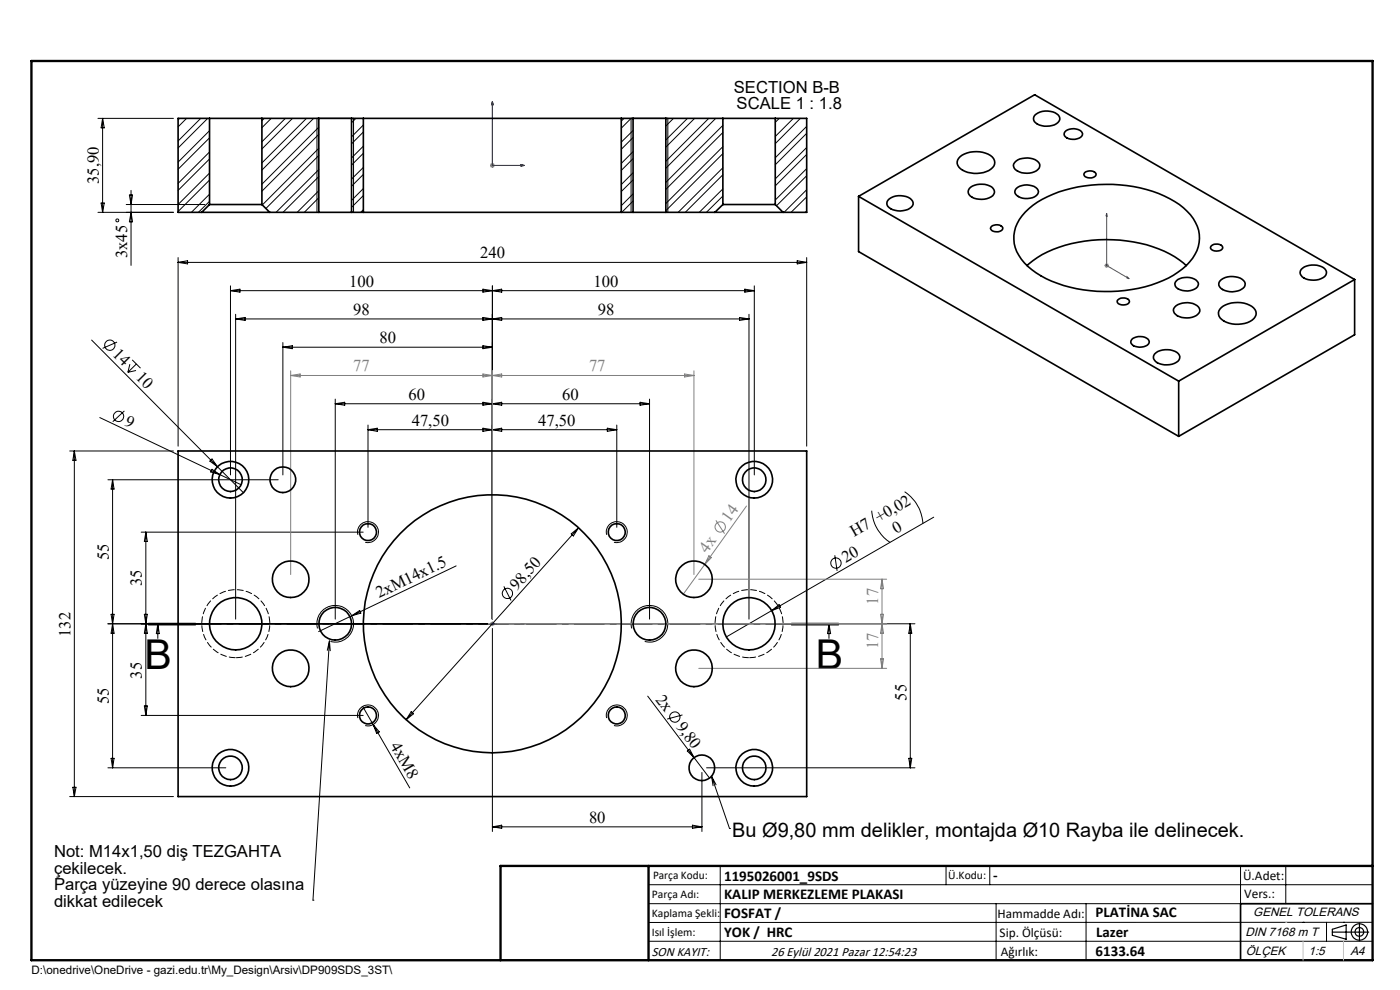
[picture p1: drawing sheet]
<svg xmlns="http://www.w3.org/2000/svg" width="297mm" height="210mm" viewBox="0 0 297 210" stroke-linecap="round" stroke-linejoin="round" font-family="sans-serif">
<g fill="none" stroke="#000" stroke-width=".21">
<path d="M20.8 25.1h16M21.8 25.1v19.9M21.8 25.1l.3 2h-.7zM67.2 25.1v19.9M75 25.1v19.9M133.9 25.1v19.9M141.7 25.1v19.9M20.8 45h16M21.4 43.1h.7l-.3 1.9zM26.8 43.4h16.7M27.4 41.4h.7l-.3 2zM27.8 40.4v15.9"/>
<path d="M27.8 45l.3 2.1h-.7zM37.8 54.6v40M37.8 55.7h133.3M37.8 55.7l2-.4v.7zM169.1 55.3l2 .4-2 .3zM171.1 54.6v40M19.4 72.1l26.7 26.9M24.8 72.6l-3 1.3M27.6 77.2l-.5 1.8M28 76.3l1.8 1.8M28.9 78.6l-1.8 .4M28.9 77.2l-1.8 1.8"/>
<path d="M48.9 60.6v40.1M48.9 61.7h111.1M48.9 61.7l2-.4v.7zM50 66.7v64.6M50 67.7h108.9M50 67.7l2-.4v.7zM60 72.7v28M60 73.7h44.5M60 73.7l2-.4v.7zM102.4 61.3l4 .7v-.7l-4 .7zM102.4 67.3l4 .7v-.7l-4 .7zM102.4 73.3l2.1 .4-2.1 .3z"/>
<path d="M104.5 60.6v70.7M156.9 67.3l2 .4-2 .3zM158 61.3l2 .4-2 .3zM158.9 66.7v64.6M160 60.6v40.1M14.8 95.7h22M15.8 95.7v73.3M15.8 95.7l.3 1.9h-.6zM21.2 88.6l25.4 12.1M26.4 87.2l-2.5 2.3M44.5 97.8l.5-.4 1.1 1.6zM45 99.5l1.6 1.2-1.9-.6z"/>
<path d="M46.1 99l5.5 5.5M71.1 84.7v46.6M71.1 85.6h66.7M71.1 85.6l2-.3v.7zM78.1 90.2v21.7M78.1 91.1h52.7M78.1 91.1l1.9-.3v.7zM102.4 90.8l2.1 .3-2.1 .4zM102.4 85.3l4 .7v-.7l-4 .7zM104.5 91.1l1.9-.3v.7zM128.8 90.8l2 .3-2 .4zM130.8 90.2v21.7"/>
<path d="M135.8 85.3l2 .3-2 .4zM137.8 84.7v46.6M22.9 101.8h36.1M23.9 101.8v61.1M23.9 101.8l.3 1.9h-.6zM30 112.9h47M30.9 112.9v38.9M30.9 112.9l.4 2h-.7zM46.6 100.7l4.6 2.1M75.9 113.4a2.23 2.23 0 0 1 2-2.7 2.23 2.23 0 0 1 2.4 2.4 2.23 2.23 0 0 1-2.8 1.9M121.2 113.2l1.5-1.2-1.1 1.7zM122.7 112l-36.6 40.7"/>
<path d="M128.7 113.4a2.23 2.23 0 0 1 2-2.7 2.23 2.23 0 0 1 2.4 2.4 2.23 2.23 0 0 1-2.9 1.9M177.1 117.8l.5 3.3M184.9 108.3a8.8 8.8 0 0 0 3.9 6.8M191.9 104.3a8.8 8.8 0 0 1 3.9 6.7M198.1 109.7l-34.4 19.8M22.9 132.3h80.5M23.6 130.3h.6l-.6 4h.6zM30.6 130.3l.7 4h-.7l.7-4zM31.5 132.4h10M31.5 132.6h10M31.5 132.2h10M33.5 132.4v3"/>
<path d="M33.5 132.4l.3 2h-.6zM67.3 133.3a3.9 3.9 0 0 1 3.5-4.9 3.9 3.9 0 0 1 4.2 4.2 3.9 3.9 0 0 1-4.9 3.5M69.9 136l-3.5 55M69.9 136l.2 2M69.9 136l-.5 2M74.6 130.6l1.7-1.1 .3 .6zM96.8 120l-29.2 14M104.5 133.3v43.1M105.4 132.3h88.7M106.9 124.4l1.5 3M134 133.3a3.9 3.9 0 0 1 3.4-4.9 3.9 3.9 0 0 1 4.3 4.2 3.9 3.9 0 0 1-4.9 3.5M163.7 129.5l-9.6 5.6"/>
<path d="M163.7 129.5l1.6-1.2 .3 .5zM167.9 132.2h10zM167.9 132.4h10M167.9 132.6h10M175.9 132.4l.3 2h-.7zM175.9 132.4v3M193.1 132.3l.3 2h-.6zM193.1 132.3v30.6M30 151.8h47M30.6 149.7h.7l-.4 2.1zM75.9 152.3a2.21 2.21 0 0 1 2-2.7 2.21 2.21 0 0 1 2.4 2.4 2.21 2.21 0 0 1-2.8 1.9M76.9 149.9l10 17.2"/>
<path d="M79.2 153.7l1.3 1.5-.6 .4zM87.2 150.9l.5 .5-1.6 1.3zM128.7 152.3a2.21 2.21 0 0 1 2-2.7 2.21 2.21 0 0 1 2.3 2.4 2.21 2.21 0 0 1-2.8 1.9M137.4 147.7l9.8 13M144.8 151.7l-3.3 .8M145.8 159.3l.5-.4 .9 1.8zM14.8 169h22M15.5 167h.6l-.3 2zM22.9 162.9h25M23.6 160.9h.6l-.3 2zM104.5 175.4l1.9-.4v.7zM104.5 175.4h44.4"/>
<path d="M146.9 175l2 .4-2 .3zM147.2 160.7l3.3 4.4M148.9 163.9v12.5M149.9 162.9h44.2M151 164.7l3.8 11M151 164.7l.9 1.8M151 164.7l.3 2M154.8 175.7h.1M192.8 160.9h.6l-.3 2zM66.4 191h.1M137.6 187.7h153.6M137.6 191.7h153.6"/>
<path d="M137.6 199.7h153.6M152.8 183.7v20M200.7 183.7v4M210 183.7v4M211.3 191.7v12M230.4 191.7v12M263.2 183.7v20M272.8 183.7v8M276.4 195.6h.1M281.4 195.6v4.1M285 195.6h.1M291.2 195.6l-153.6 .1"/>
<circle cx="24.9" cy="46.8" r=".31"/>
<circle cx="23.3" cy="73.2" r="1.09"/>
<circle cx="25.2" cy="88.3" r="1.09"/>
<circle cx="177.3" cy="119.4" r="1.1"/>
<circle cx="107.6" cy="125.9" r="1.1"/>
<circle cx="143.2" cy="152.1" r="1.09"/>
</g>
<g fill="none" stroke="#808080" stroke-width=".21">
<path d="M104 35.1h1M104.1 34.7l.7 .7M104.5 34.6v1M104.8 34.7l-.7 .7M234.3 56.3h1M234.4 56l.7 .7M234.8 55.8v1M235.1 56l-.7 .7M61.7 78.7v43.2M61.7 79.6h85.5M61.7 79.6l2-.3v.7zM102.4 79.3l4 .7v-.7l-4 .7z"/>
<path d="M104.5 78.7v52.6M145.2 79.3l2 .3-2 .4zM147.2 78.7v43.2M149.5 119.7l-4.5 6.3M150.4 117.9l.5 .4-1.4 1.4zM151.9 110.4l1.8 2.8M158.4 107.3l-8.9 12.4M104 132.3h1M104.1 132l.7 .7M104.5 131.8v1M104.8 132l-.7 .7M105.4 132.3h82.7"/>
<path d="M148.2 122.9h39.9M186.8 130.3l.6 4h-.6l.6-4zM186.8 139.8h.6l-.3 2zM187.1 122.9v18.9M187.1 122.9l.3 2h-.6zM148.2 141.8h39.9"/>
<circle cx="152.8" cy="111.8" r="1.09"/>
</g>
<g fill="none" stroke="#000" stroke-width=".25">
<path d="M67.2 25.1h7.8M133.9 25.1h7.8M282.6 197.7h7.8M282.6 197.1l3-.9v3l-3-.8zM288.4 195.8v3.8M106.2 203.7h185"/>
<circle cx="288.4" cy="197.7" r="1.74"/>
<circle cx="288.4" cy="197.7" r=".93"/>
</g>
<path d="M104.5 21.5l.1 .7h-.3zM104.5 21.5v13.6h6.7M110.5 34.9l.7 .2-.7 .1zM234.8 45.3l.1 .6-.3-.1zM234.8 45.3v11l4.7 2.8M239.1 58.7l.4 .4-.4-.1zM104.3 132.3h.3zM104.5 132.3h.1M104.5 132.3h6.7M111.2 132.3h-.7h.7" fill="none" stroke="#00f" stroke-width=".21"/>
<path d="M31.5 132.4h146.4" fill="none" stroke="#000" stroke-width=".21" stroke-dasharray="6.3 1.3 1.3 1.3" stroke-dashoffset="1.1"/>
<path d="M291.2 191.7h-28v12" fill="none" stroke="#000" stroke-width=".35"/>
<path d="M6.7 12.9h284.5v190.8h-284.5zM137.6 183.7v20M291.2 183.7h-185v20" fill="none" stroke="#000" stroke-width=".5"/>
<path d="M276.4 199.7v4M285 199.7v4" fill="none" stroke="#c0c0c0" stroke-width=".21"/>
<path d="M272.8 195.6h.1" fill="none" stroke="#c0c0c0" stroke-width=".25"/>
<g fill="#00f">
<path d="M110.5 132.3h.7zM104.3 132.3h.3z"/>
<path d="M110.5 34.9l.7 .2-.7 .1zM104.5 21.5l.1 .7h-.3zM110.5 34.9l.7 .2-.7 .1zM104.5 21.5l.1 .7h-.3zM239.1 58.7l.4 .4-.4-.1zM234.8 45.3l.1 .6-.3-.1z"/>
</g>
<g fill="none" stroke="#000" stroke-width=".35">
<path d="M44.5 25.1h11.1M44.5 25.1h-6.7v19.9h5M44.5 25.1v18.3M55.6 25.1h12M55.6 25.1v18.3M67.6 25.1h7M67.6 25.1v19.9M74.6 25.1v19.9M74.6 25.1h2.5M77.1 25.1h54.7M77.1 25.1v19.9M131.8 25.1v19.9"/>
<path d="M131.8 25.1h2.5M134.3 25.1h7M134.3 25.1v19.9M141.3 25.1v19.9M141.3 25.1h12.1M153.4 25.1h11.1M153.4 25.1v18.3M164.5 25.1h6.6v19.9h-5M164.5 25.1v18.3M203.7 33.2a5.8 5.8 0 0 1 6.8 .1 1.73 1.73 0 0 1-.7 2.9 5.8 5.8 0 0 1-6.4-.7 1.51 1.51 0 0 1 .3-2.3zM205.6 40a3.9 3.9 0 0 1 5-.1 1.22 1.22 0 0 1 .3 1.3 1.22 1.22 0 0 1-1.1 .8 4 4 0 0 1-4.2-.7 1.06 1.06 0 0 1 0-1.3zM215.3 34.5a3.7 3.7 0 0 1 5.2 .2 1.33 1.33 0 0 1-1 1.7 4 4 0 0 1-4.3-.7 .94 .94 0 0 1 .1-1.2z"/>
<path d="M215.6 40a3.4 3.4 0 0 1 4.6 .3 1.31 1.31 0 0 1-1.2 1.6 3.1 3.1 0 0 1-3.7-1l.1-.7zM219.5 24.5a3.8 3.8 0 0 1 5.2 .2 1.36 1.36 0 0 1-1 1.8 4 4 0 0 1-4.3-.7 1.11 1.11 0 0 1 .1-1.3zM225.9 28a2.59 2.59 0 0 1 3.7 .1 1.04 1.04 0 0 1-1.1 1.3 2.14 2.14 0 0 1-2.8-.9zM230.1 36.6a1.73 1.73 0 0 1 2.4 .3 1.35 1.35 0 0 1-2 .7 .59 .59 0 0 1-.4-1zM42.8 45h14.4M44.5 43.4h11.1M44.5 43.4l-1.7 1.6M55.6 43.4l1.6 1.6M57.2 45h10.4M67.6 45h7M74.6 45h2.5M77.1 45h54.7"/>
<path d="M131.8 45h2.5M134.3 45h7M141.3 45h10.4M151.7 45h14.4M153.4 43.4h11.1M153.4 43.4l-1.7 1.6M164.5 43.4l1.6 1.6M182.1 41.7l67.9 39.1M182.1 41.7l37.4-21.6 67.9 39.2M182.1 41.7v11.7l67.9 39.2M188.4 42.5a3.7 3.7 0 0 1 5.2 .2 1.33 1.33 0 0 1-1 1.7 4 4 0 0 1-4.3-.7 1.06 1.06 0 0 1 .1-1.2zM210.3 48a1.73 1.73 0 0 1 2.4 .3 1.18 1.18 0 0 1-1.7 .8 .69 .69 0 0 1-.7-.3 .69 .69 0 0 1 0-.8z"/>
<path d="M217.5 45a21.6 21.6 0 0 1 12.7-5.6 29 29 0 0 1 20 4 9.1 9.1 0 0 1 4.3 7.2 9 9 0 0 1-4.6 7.1 27.7 27.7 0 0 1-17.2 4.1 24.7 24.7 0 0 1-14.6-5.3 7.5 7.5 0 0 1-2.3-9.1l.5-.8zM217.9 56.3a23.4 23.4 0 0 1 13.7-5.3 28.6 28.6 0 0 1 18.6 4.1l1.4 1.2M249.6 59.6a3.4 3.4 0 0 1 4.6 .3 1.32 1.32 0 0 1-1.2 1.6 3.4 3.4 0 0 1-3.6-.7 .91 .91 0 0 1 .2-1.2zM257 52.1a1.68 1.68 0 0 1 2.4 .3 1.32 1.32 0 0 1-2.1 .7 .57 .57 0 0 1-.5-.4 .57 .57 0 0 1 .2-.6zM258.8 59.6a3.8 3.8 0 0 1 5.3 .2 1.33 1.33 0 0 1-1.1 1.8 4 4 0 0 1-4.2-.7 .99 .99 0 0 1 0-1.3zM276 57.1a4 4 0 0 1 5.1 0 1.25 1.25 0 0 1-.9 2 4 4 0 0 1-4.2-.7 .99 .99 0 0 1 0-1.3zM287.4 59.3l-37.4 21.5M287.4 59.3v11.7l-37.4 21.6M237 63.7a1.71 1.71 0 0 1 2.6 .1 1.32 1.32 0 0 1-2.1 .7 .64 .64 0 0 1-.5-.8zM240.3 71.8a2.78 2.78 0 0 1 3.4 .4 1.06 1.06 0 0 1-1.1 1.3 2.19 2.19 0 0 1-2.7-.9zM244.9 75.1a4 4 0 0 1 5.1-.1 1.25 1.25 0 0 1-.8 2.1 3.8 3.8 0 0 1-4.3-.7 .99 .99 0 0 1 0-1.3zM249.2 65.1a3.7 3.7 0 0 1 5.2 .3 1.32 1.32 0 0 1-1 1.7 3.5 3.5 0 0 1-4.4-1v-.6z"/>
<path d="M259.1 65.2a5.8 5.8 0 0 1 6.8 .1 1.69 1.69 0 0 1-.7 2.9 5.8 5.8 0 0 1-6.3-.7 1.51 1.51 0 0 1 .2-2.3zM37.8 95.7h133.3v73.3h-133.3zM250 80.8v11.8"/>
<circle cx="48.9" cy="101.8" r="3.9"/>
<circle cx="48.9" cy="101.8" r="2.5"/>
<circle cx="60" cy="101.8" r="2.73"/>
<circle cx="78.1" cy="112.9" r="1.8"/>
<circle cx="130.8" cy="112.9" r="1.8"/>
<circle cx="160" cy="101.8" r="2.5"/>
<circle cx="160" cy="101.7" r="3.9"/>
<circle cx="50" cy="132.3" r="5.6"/>
<circle cx="61.7" cy="122.9" r="3.9"/>
<circle cx="71.1" cy="132.3" r="3.5"/>
<circle cx="104.4" cy="132.3" r="27.4"/>
<circle cx="137.8" cy="132.3" r="3.5"/>
<circle cx="147.2" cy="122.9" r="3.9"/>
<circle cx="158.9" cy="132.3" r="5.6"/>
<circle cx="61.7" cy="141.8" r="3.9"/>
<circle cx="78.1" cy="151.8" r="1.81"/>
<circle cx="130.8" cy="151.8" r="1.81"/>
<circle cx="147.2" cy="141.8" r="3.9"/>
<circle cx="48.9" cy="162.9" r="3.9"/>
<circle cx="48.9" cy="162.9" r="2.5"/>
<circle cx="148.9" cy="162.9" r="2.72"/>
<circle cx="160" cy="162.9" r="2.5"/>
<circle cx="160" cy="162.9" r="3.9"/>
</g>
<path d="M50 139.5a7.2 7.2 0 0 0 6.4-10.5 7.2 7.2 0 0 0-12.3-.9 7.2 7.2 0 0 0 4.9 11.3l1 .1M158.9 139.5a7.2 7.2 0 0 0 6.4-10.5 7.2 7.2 0 0 0-12.3-.9 7.2 7.2 0 0 0 4.9 11.3l1 .1" fill="none" stroke="#000" stroke-width=".21" stroke-dasharray="1.3 .6" stroke-dashoffset="-.1"/>
<g fill="none" stroke="#000" stroke-width=".21">
<path d="M38.1 25.1l-.3 .3M39.6 25.1l-1.8 1.8M42.6 25.1l-4.8 4.8M44.1 25.1l-6.3 6.3M44.4 36.7l-6.6 6.7M44.4 38.2l-6.6 6.7M44.4 27.7l-6.6 6.7M44.4 32.2l-6.6 6.7M44.4 29.2l-6.6 6.7M44.4 33.7l-6.6 6.7M56.1 25.1l-.5 .5M57.5 25.1l-1.9 2"/>
<path d="M60.5 25.1l-4.9 5M62.1 25.1l-6.5 6.5M65 25.1l-9.4 9.5M66.5 25.1l-10.9 11M67.6 27l-12 12.1M67.6 31.5l-12 12M67.6 36l-9 9M67.6 28.5l-12 12.1M67.6 33l-11.2 11.2M67.6 37.5l-7.6 7.5M75.5 25.1l-.9 .9M77.1 26.5l-2.5 2.5"/>
<path d="M77.1 31l-2.5 2.5M77.1 28l-2.5 2.5M77.1 35.5l-2.5 2.5M77.1 40l-2.5 2.5M77.1 32.5l-2.5 2.5M77.1 37l-2.5 2.5M132.4 25.1l-.6 .6M133.9 25.1l-2.1 2.1M134.3 27.7l-2.5 2.5M134.3 32.2l-2.5 2.5M134.3 36.6l-2.5 2.5M134.3 29.2l-2.5 2.5"/>
<path d="M134.3 33.6l-2.5 2.6M134.3 38.2l-2.5 2.4M141.4 25.1l-.1 .1M142.9 25.1l-1.6 1.6M145.8 25.1l-4.5 4.6M147.4 25.1l-6.1 6.1M150.4 25.1l-9.1 9.1M151.8 25.1l-10.5 10.6M153.4 26.6l-12.1 12.1M153.4 31.1l-12.1 12.1M153.4 35.6l-9.5 9.4M153.4 28.1l-12.1 12.1"/>
<path d="M153.4 32.6l-12.1 12.1M153.4 37.1l-8 7.9M165.3 25.1l-.8 .9M168.3 25.1l-3.8 3.9M169.8 25.1l-5.3 5.4M171.1 26.8l-6.6 6.7M171.1 31.3l-6.6 6.7M171.1 35.8l-6.6 6.6M171.1 28.3l-6.6 6.7M171.1 32.8l-6.6 6.6M171.1 37.3l-6.4 6.4M44.4 41.2l-3.8 3.8"/>
<path d="M44.4 42.7l-2.3 2.3M67.6 40.5l-4.6 4.5M67.6 44.9l-.1 .1M67.6 41.9l-3 3.1M77.1 44.5l-.6 .5M77.1 41.5l-2.5 2.5M134.3 41.1l-2.5 2.5M134.3 42.6l-2.4 2.4M153.4 40.1l-5.1 4.9M153.4 41.6l-3.5 3.4M171.1 40.2l-4.8 4.8M171.1 44.8l-.3 .2"/>
<path d="M171.1 41.8l-3.3 3.2"/>
</g>
<g font-size="8.7">
<text x="30.7" y="141.8">B</text>
<text x="173.1" y="141.8">B</text>
</g>
<text font-size="4.2" x="155.3" y="177.5">Bu Ø9,80 mm delikler, montajda Ø10 Rayba ile delinecek.</text>
<g font-size="3.5">
<text x="155.7" y="19.6">SECTION B-B</text>
<text x="156.3" y="23.2">SCALE 1 : 1.8</text>
<text x="21" y="39" transform="rotate(-90 21 39)">35,90</text>
<text x="27" y="54.7" transform="rotate(-90 27 54.7)">3x45</text>
<text x="101.9" y="54.8">240</text>
<text x="74.1" y="60.8">100</text>
<text x="125.9" y="60.8">100</text>
<text x="75" y="66.8">98</text>
<text x="126.8" y="66.8">98</text>
<text x="23.7" y="75.2" transform="rotate(45 23.7 75.2)">14</text>
<text x="80.5" y="72.8">80</text>
<text x="28.7" y="80.2" transform="rotate(45 28.7 80.2)">10</text>
<text x="86.6" y="84.8">60</text>
<text x="119.3" y="84.8">60</text>
<text x="26.3" y="90.1" transform="rotate(25 26.3 90.1)">9</text>
<text x="87.3" y="90.3">47,50</text>
<text x="114.2" y="90.3">47,50</text>
<text x="181.2" y="114" transform="rotate(-30 181.2 114)">H7 +0,02</text>
<text x="190.1" y="113.3" transform="rotate(-30 190.1 113.3)">0</text>
<text x="23.1" y="118.8" transform="rotate(-90 23.1 118.8)">55</text>
<text x="179.4" y="119.5" transform="rotate(-30 179.4 119.5)">20</text>
<text x="30.1" y="124.3" transform="rotate(-90 30.1 124.3)">35</text>
<text x="109.7" y="125.3" transform="rotate(-48 109.7 125.3)">98,50</text>
<text x="80.4" y="126.9" transform="rotate(-26 80.4 126.9)">2xM14x1.5</text>
<text x="15" y="135.1" transform="rotate(-90 15 135.1)">132</text>
<text x="30.1" y="144" transform="rotate(-90 30.1 144)">35</text>
<text x="23.1" y="149.3" transform="rotate(-90 23.1 149.3)">55</text>
<text x="139" y="148.4" transform="rotate(53 139 148.4)">2x</text>
<text x="192.3" y="148.6" transform="rotate(-90 192.3 148.6)">55</text>
<text x="143.4" y="154.2" transform="rotate(53 143.4 154.2)">9,80</text>
<text x="82.7" y="158.2" transform="rotate(60 82.7 158.2)">4xM8</text>
<text x="125" y="174.5">80</text>
<text x="11.5" y="181.8">Not: M14x1,50 diş TEZGAHTA</text>
<text x="11.5" y="185.3">çekilecek.</text>
<text x="11.5" y="188.8">Parça yüzeyine 90 derece olasına</text>
<text x="11.5" y="192.4">dikkat edilecek</text>
</g>
<g font-size="3.5" fill="#808080">
<text x="75" y="78.8">77</text>
<text x="125" y="78.8">77</text>
<text x="154.8" y="110.9" transform="rotate(-54 154.8 110.9)">14</text>
<text x="150" y="117.6" transform="rotate(-54 150 117.6)">4x</text>
<text x="186.3" y="128.3" transform="rotate(-90 186.3 128.3)">17</text>
<text x="186.3" y="137.6" transform="rotate(-90 186.3 137.6)">17</text>
</g>
<g font-size="3.2">
<text x="153.6" y="186.8">1195026001_9SDS</text>
<text x="153.6" y="190.8">KALIP MERKEZLEME PLAKASI</text>
<text x="210.7" y="186.6">-</text>
<text x="153.6" y="194.8">FOSFAT /</text>
<text x="232.4" y="194.5">PLATİNA SAC</text>
<text x="153.6" y="198.8">YOK / HRC</text>
<text x="232.4" y="202.8">6133.64</text>
<text x="232.5" y="198.8">Lazer</text>
</g>
<g font-size="2.8">
<text x="263.7" y="186.7">Ü.Adet:</text>
<text x="263.9" y="190.5">Vers.:</text>
<text x="211.6" y="194.8">Hammadde Adı:</text>
<text x="138.3" y="202.8">SON KAYIT:</text>
<text x="163.6" y="202.8">26 Eylül 2021 Pazar 12:54:23</text>
<text x="212.1" y="198.7">Sip. Ölçüsü:</text>
<text x="212.3" y="202.7">Ağırlık:</text>
</g>
<g font-size="2.6">
<text x="265.9" y="194.4">GENEL TOLERANS</text>
<text x="264.2" y="198.5">DIN 7168 m T</text>
<text x="264.3" y="202.6">ÖLÇEK</text>
<text x="277.6" y="202.6">1:5</text>
<text x="286.5" y="202.6">A4</text>
</g>
<g font-size="2.5">
<text x="138.3" y="190.5">Parça Adı:</text>
<text x="138.5" y="186.5">Parça Kodu:</text>
<text x="201.2" y="186.5">Ü.Kodu:</text>
<text x="138.3" y="194.5">Kaplama Şekli:</text>
<text x="138.3" y="198.6">Isıl İşlem:</text>
<text x="6.7" y="206.7">D:\onedrive\OneDrive - gazi.edu.tr\My_Design\Arsiv\DP909SDS_3ST\</text>
</g>
</svg>
